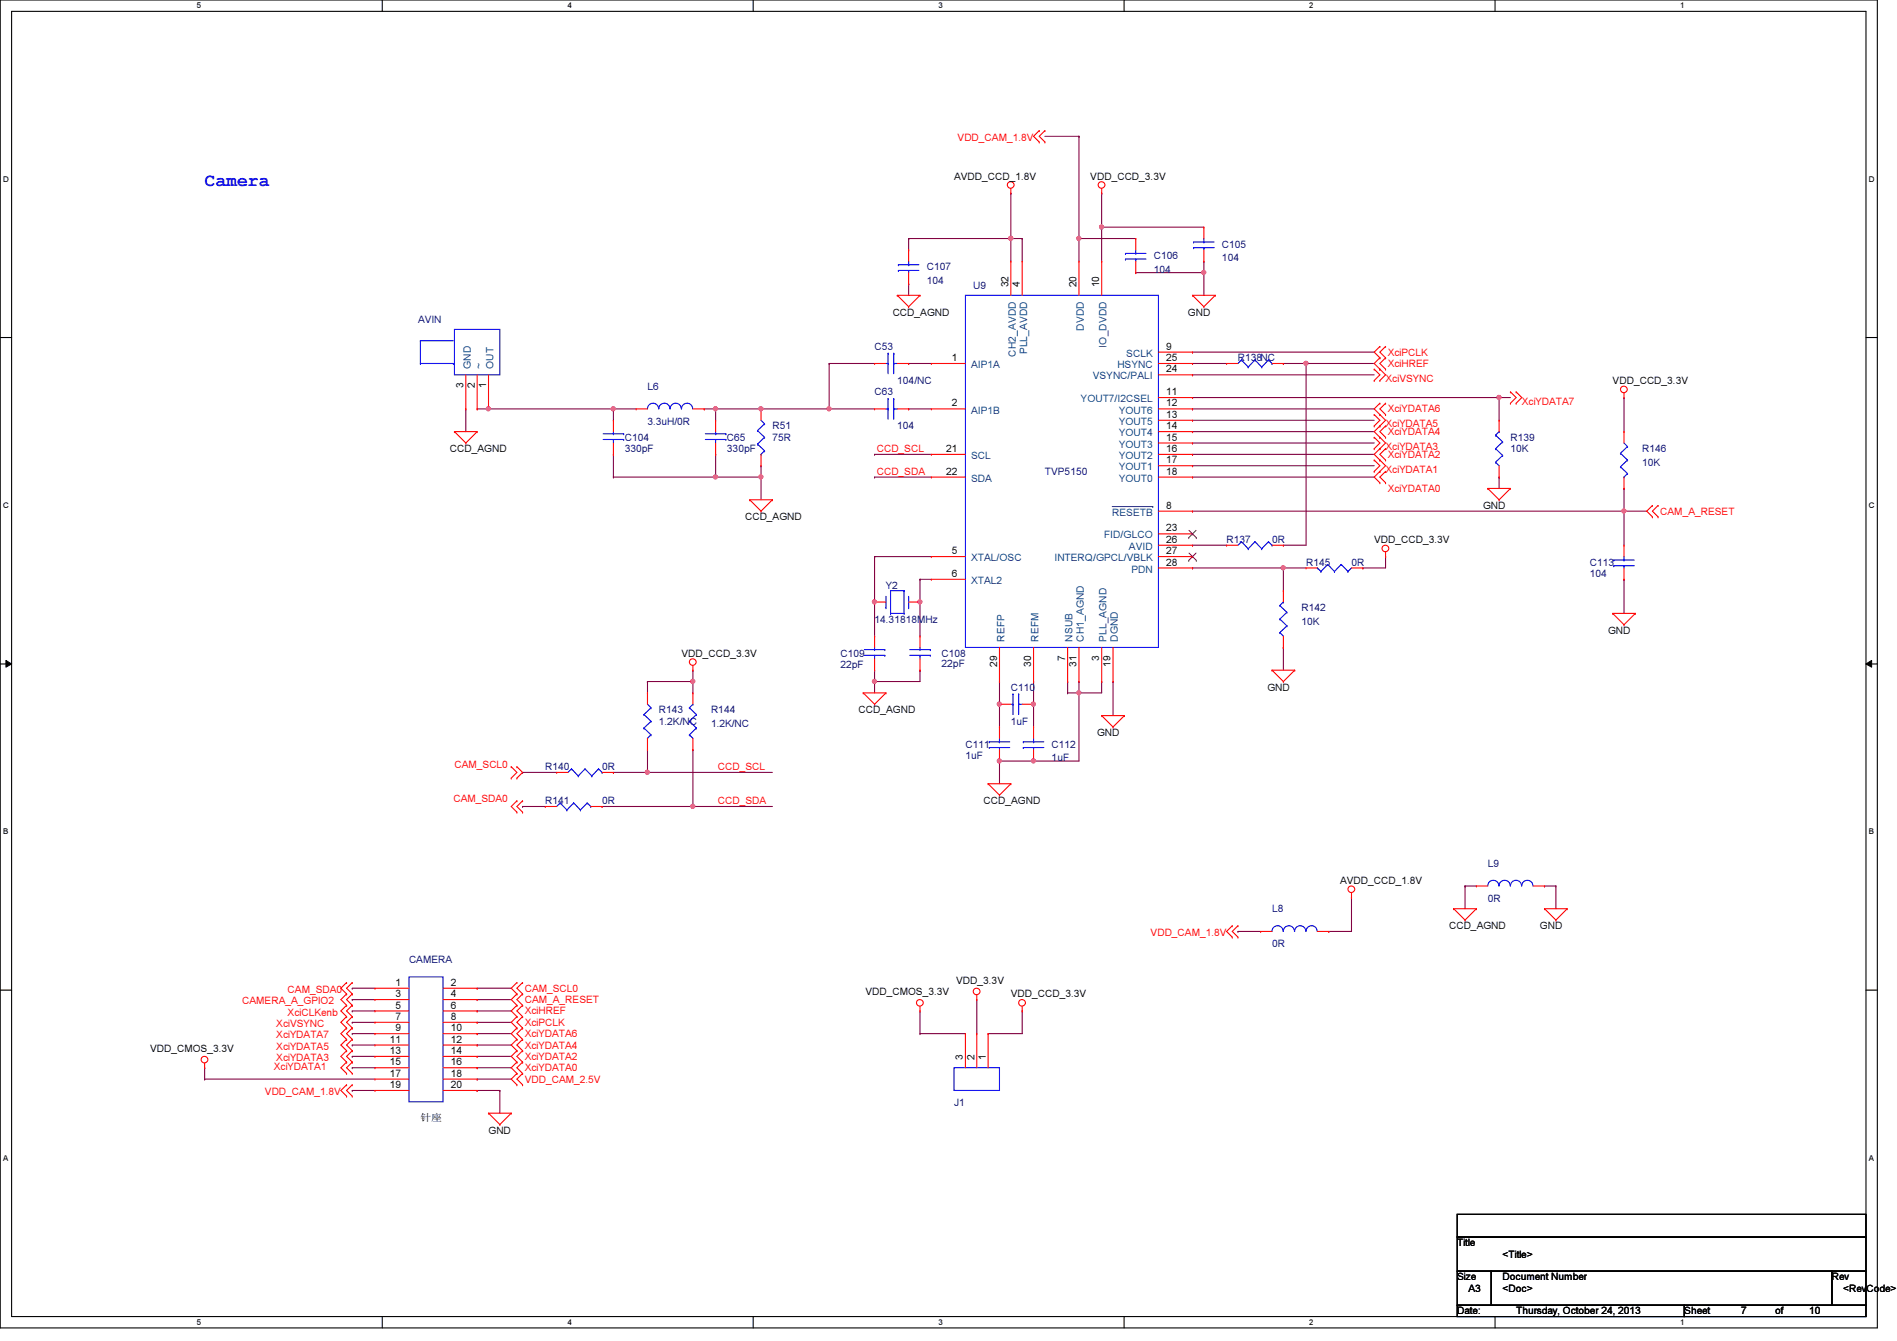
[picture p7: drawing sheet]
<svg xmlns="http://www.w3.org/2000/svg" width="297mm" height="210mm" viewBox="0 0 297 210" stroke-linecap="round" stroke-linejoin="round" font-family="sans-serif">
<path d="M0 0h294v207.9h-294zM1.8 1.8h290.4v204.3h-290.4z" fill="none" stroke="#000" stroke-width=".17"/>
<g fill="#fff">
<path d="M30.8 .2h.7v1.4h-.7z"/>
<path d="M30.8 206.2h.7v1.4h-.7z"/>
</g>
<path d="M59.9 0v1.8M59.9 206.1v1.8" fill="none" stroke="#000" stroke-width=".17"/>
<g fill="#fff">
<path d="M88.9 .2h.6v1.4h-.6z"/>
<path d="M88.9 206.2h.6v1.4h-.6z"/>
</g>
<path d="M117.9 0v1.8M117.9 206.1v1.8" fill="none" stroke="#000" stroke-width=".17"/>
<g fill="#fff">
<path d="M146.9 .2h.7v1.4h-.7z"/>
<path d="M146.9 206.2h.7v1.4h-.7z"/>
</g>
<path d="M176 0v1.8M176 206.1v1.8" fill="none" stroke="#000" stroke-width=".17"/>
<g fill="#fff">
<path d="M205 .2h.7v1.4h-.7z"/>
<path d="M205 206.2h.7v1.4h-.7z"/>
</g>
<path d="M234.1 0v1.8M234.1 206.1v1.8" fill="none" stroke="#000" stroke-width=".17"/>
<g fill="#fff">
<path d="M263.1 .2h.7v1.4h-.7z"/>
<path d="M263.1 206.2h.7v1.4h-.7z"/>
<path d="M.5 27.3h.9v1.4h-.9z"/>
<path d="M292.6 27.3h.9v1.4h-.9z"/>
<path d="M.5 78.4h.9v1.4h-.9z"/>
<path d="M292.6 78.4h.9v1.4h-.9z"/>
</g>
<path d="M0 52.8h1.8M292.2 52.8h1.8" fill="none" stroke="#000" stroke-width=".17"/>
<g fill="#fff">
<path d="M.5 129.5h.8v1.4h-.8z"/>
<path d="M292.6 129.5h.9v1.4h-.9z"/>
</g>
<path d="M0 103.9h1.8M292.2 103.9h1.8" fill="none" stroke="#000" stroke-width=".17"/>
<path d="M.9 103.4l.9 .5-.9 .5zM292.2 103.9l.9-.5v1z" fill="#000"/>
<path d="M.9 103.4l.9 .5-.9 .5zM292.2 103.9l.9-.5v1z" fill="none" stroke="#000" stroke-width=".16"/>
<g fill="#fff">
<path d="M.5 180.5h.8v1.4h-.8z"/>
<path d="M292.6 180.5h.9v1.4h-.9z"/>
</g>
<path d="M0 155h1.8M292.2 155h1.8" fill="none" stroke="#000" stroke-width=".17"/>
<path d="M72.9 64h.1M72.9 64v3.6M74.7 64h.1M74.7 64h21.4M76.5 64h.1" fill="none" stroke="#800040" stroke-width=".17"/>
<circle cx="96" cy="64" r=".32" fill="#f0f"/>
<circle cx="96" cy="64" r=".32" fill="none" stroke="#f0f" stroke-width=".17"/>
<circle cx="76.5" cy="64" r=".32" fill="#f0f"/>
<circle cx="76.5" cy="64" r=".32" fill="none" stroke="#f0f" stroke-width=".17"/>
<path d="M201 88.9h.1M201 88.9v3.6" fill="none" stroke="#800040" stroke-width=".17"/>
<circle cx="200.9" cy="88.9" r=".32" fill="#f0f"/>
<circle cx="200.9" cy="88.9" r=".32" fill="none" stroke="#f0f" stroke-width=".17"/>
<g fill="none" stroke="#800040" stroke-width=".17">
<path d="M158.3 37.3h.1M158.3 37.3h1.8M160.1 37.3h.1M160.1 37.3v3.6M254.3 62.2h.1M254.3 76.5h.1M254.3 62.2v5.4M254.3 76.5v8.8M186.7 80h.1M186.7 80h67.6M201 88.9h.1M201 88.9h3.5"/>
<path d="M254.3 80h.1M254.3 90.7h.1M254.3 90.7v5.3M101.4 117.3v3.6M108.5 117.3h.1M108.5 117.3v8.9M201 101.3h.1M201 101.3v3.6M101.4 120.9h.1M211.6 140.5h.1M211.6 140.5v5.3"/>
</g>
<circle cx="158.3" cy="37.3" r=".32" fill="#f0f"/>
<circle cx="158.3" cy="37.3" r=".32" fill="none" stroke="#f0f" stroke-width=".17"/>
<path d="M158.3 30.2h.1M158.3 30.2v7.1M168.9 37.3h.1M168.9 37.3v3.6" fill="none" stroke="#800040" stroke-width=".17"/>
<circle cx="168.9" cy="37.3" r=".32" fill="#f0f"/>
<circle cx="168.9" cy="37.3" r=".32" fill="none" stroke="#f0f" stroke-width=".17"/>
<path d="M172.5 30.2h.1M172.5 30.2v5.4M142.3 56.9h.1M142.3 56.9h3.5M129.8 64h.1M129.8 64h7.1M142.3 64h.1M142.3 64h3.5" fill="none" stroke="#800040" stroke-width=".17"/>
<circle cx="129.8" cy="64" r=".32" fill="#f0f"/>
<circle cx="129.8" cy="64" r=".32" fill="none" stroke="#f0f" stroke-width=".17"/>
<path d="M112.1 64h.1M112.1 64h7.1M112.1 64v1.8" fill="none" stroke="#800040" stroke-width=".17"/>
<circle cx="112" cy="64" r=".32" fill="#f0f"/>
<circle cx="112" cy="64" r=".32" fill="none" stroke="#f0f" stroke-width=".17"/>
<path d="M96.1 64h.1M96.1 64h3.5M96.1 64v1.8M110.3 64h.1M110.3 64h1.8M119.2 74.7h.1M119.2 74.7v3.5" fill="none" stroke="#800040" stroke-width=".17"/>
<circle cx="119.1" cy="74.6" r=".32" fill="#f0f"/>
<circle cx="119.1" cy="74.6" r=".32" fill="none" stroke="#f0f" stroke-width=".17"/>
<path d="M112.1 74.7h.1M112.1 74.7h7.1" fill="none" stroke="#800040" stroke-width=".17"/>
<circle cx="112" cy="74.6" r=".32" fill="#f0f"/>
<circle cx="112" cy="74.6" r=".32" fill="none" stroke="#f0f" stroke-width=".17"/>
<path d="M168.9 37.3h.1M168.9 21.3h.1M168.9 37.3h8.9M168.9 21.3v16M172.5 35.6h.1M172.5 35.6h16M96.1 71.1h.1M96.1 71.1v3.6M112.1 71.1h.1M112.1 71.1v3.6" fill="none" stroke="#800040" stroke-width=".17"/>
<circle cx="172.5" cy="35.5" r=".32" fill="#f0f"/>
<circle cx="172.5" cy="35.5" r=".32" fill="none" stroke="#f0f" stroke-width=".17"/>
<path d="M172.5 35.6h.1M172.5 35.6v5.3M177.8 42.7h.1M177.8 42.7h10.7M188.5 42.7h.1M188.5 42.7v3.5" fill="none" stroke="#800040" stroke-width=".17"/>
<circle cx="188.5" cy="42.6" r=".32" fill="#f0f"/>
<circle cx="188.5" cy="42.6" r=".32" fill="none" stroke="#f0f" stroke-width=".17"/>
<path d="M142.3 37.3h.1M142.3 37.3h16M142.3 44.4h.1M142.3 44.4v1.8" fill="none" stroke="#800040" stroke-width=".17"/>
<circle cx="158.3" cy="37.3" r=".32" fill="#f0f"/>
<circle cx="158.3" cy="37.3" r=".32" fill="none" stroke="#f0f" stroke-width=".17"/>
<path d="M136.9 71.1h.1M136.9 74.7h.1M136.9 71.1h8.9M136.9 74.7h8.9M94.3 126.2h.1M94.3 126.2h14.2" fill="none" stroke="#800040" stroke-width=".17"/>
<circle cx="108.5" cy="126.2" r=".32" fill="#f0f"/>
<circle cx="108.5" cy="126.2" r=".32" fill="none" stroke="#f0f" stroke-width=".17"/>
<g fill="none" stroke="#800040" stroke-width=".17">
<path d="M142.3 37.3h.1M142.3 37.3v1.8M158.3 37.3h.1M158.3 37.3v3.6M136.9 87.1h.1M136.9 94.2h.1M136.9 87.1h8.9M136.9 94.2v5.4M229.4 138.7h.1M229.4 138.7h1.8M229.4 138.7v3.5M208.1 145.8h.1"/>
<path d="M208.1 145.8h3.5"/>
</g>
<circle cx="136.9" cy="94.2" r=".32" fill="#f0f"/>
<circle cx="136.9" cy="94.2" r=".32" fill="none" stroke="#f0f" stroke-width=".17"/>
<path d="M144.1 90.7h.1M144.1 94.2h.1M144.1 90.7h1.7M144.1 94.2v5.4" fill="none" stroke="#800040" stroke-width=".17"/>
<circle cx="144" cy="94.2" r=".32" fill="#f0f"/>
<circle cx="144" cy="94.2" r=".32" fill="none" stroke="#f0f" stroke-width=".17"/>
<path d="M136.9 106.7h.1M136.9 106.7h7.2M136.9 106.7v1.8" fill="none" stroke="#800040" stroke-width=".17"/>
<circle cx="136.9" cy="106.7" r=".32" fill="#f0f"/>
<circle cx="136.9" cy="106.7" r=".32" fill="none" stroke="#f0f" stroke-width=".17"/>
<path d="M234.7 74.7h.1M234.7 62.2h.1M234.7 74.7v1.8M234.7 62.2h1.8" fill="none" stroke="#800040" stroke-width=".17"/>
<circle cx="234.7" cy="62.2" r=".32" fill="#f0f"/>
<circle cx="234.7" cy="62.2" r=".32" fill="none" stroke="#f0f" stroke-width=".17"/>
<path d="M161.8 110.2h.1M161.8 110.2v3.6" fill="none" stroke="#800040" stroke-width=".17"/>
<circle cx="161.8" cy="110.2" r=".32" fill="#f0f"/>
<circle cx="161.8" cy="110.2" r=".32" fill="none" stroke="#f0f" stroke-width=".17"/>
<path d="M156.5 110.2h.1M156.5 110.2v3.6" fill="none" stroke="#800040" stroke-width=".17"/>
<circle cx="156.5" cy="110.2" r=".32" fill="#f0f"/>
<circle cx="156.5" cy="110.2" r=".32" fill="none" stroke="#f0f" stroke-width=".17"/>
<path d="M156.5 119.1h.1M156.5 119.1h5.3M156.5 119.1v3.6" fill="none" stroke="#800040" stroke-width=".17"/>
<circle cx="156.5" cy="119.1" r=".32" fill="#f0f"/>
<circle cx="156.5" cy="119.1" r=".32" fill="none" stroke="#f0f" stroke-width=".17"/>
<path d="M186.7 65.8h.1M186.7 65.8h28.5M234.7 62.2h.1M234.7 62.2v3.6M167.2 108.5h.1M167.2 108.5h1.7M168.9 108.5h.1M168.9 108.5v10.6" fill="none" stroke="#800040" stroke-width=".17"/>
<circle cx="168.9" cy="108.4" r=".32" fill="#f0f"/>
<circle cx="168.9" cy="108.4" r=".32" fill="none" stroke="#f0f" stroke-width=".17"/>
<g fill="none" stroke="#800040" stroke-width=".17">
<path d="M186.7 55.1h.1M186.7 56.9h.1M186.7 58.7h.1M186.7 55.1h28.5M186.7 56.9h5.4M186.7 58.7h28.5M201 56.9h.1M201 56.9h3.5M96.1 74.7h.1M96.1 74.7h16M119.2 72.9h.1M119.2 72.9v1.8"/>
<path d="M186.7 64h.1M186.7 67.6h.1M186.7 69.3h.1M186.7 71.1h.1M186.7 72.9h.1M186.7 74.7h.1M186.7 74.7h28.5M186.7 64h28.5M186.7 67.6h28.5M186.7 69.3h28.5M186.7 71.1h28.5M186.7 72.9h28.5"/>
<path d="M136.9 87.1h.1M136.9 87.1v7.1M144.1 90.7h.1M144.1 90.7v3.5M186.7 85.3h.1M186.7 85.3h5.4M217 87.1h.1M217 87.1v1.8M254.3 80h.1M254.3 80h3.5M156.5 106.7h.1M156.5 106.7v3.5"/>
<path d="M161.8 106.7h.1M161.8 106.7v3.5M167.2 106.7h.1M167.2 106.7v1.8M168.9 106.7h.1M168.9 106.7v1.8M174.3 106.7h.1M174.3 106.7v5.3"/>
</g>
<circle cx="254.3" cy="80" r=".32" fill="#f0f"/>
<circle cx="254.3" cy="80" r=".32" fill="none" stroke="#f0f" stroke-width=".17"/>
<path d="M204.5 56.9h.1M204.5 56.9v28.4h-3.5M201 85.3h.1" fill="none" stroke="#800040" stroke-width=".17"/>
<circle cx="204.5" cy="56.9" r=".32" fill="#f0f"/>
<circle cx="204.5" cy="56.9" r=".32" fill="none" stroke="#f0f" stroke-width=".17"/>
<g fill="none" stroke="#800040" stroke-width=".17">
<path d="M204.5 56.9h.1M204.5 56.9h10.7M108.5 106.7h.1M108.5 106.7v1.8M81.8 120.9h.1M81.8 126.2h.1M81.8 126.2h3.6M81.8 120.9h5.4M108.5 126.2h.1M108.5 126.2h12.4M241.8 138.7h.1M241.8 138.7h1.8"/>
<path d="M243.6 138.7h.1M243.6 138.7v3.5"/>
</g>
<circle cx="108.5" cy="106.7" r=".32" fill="#f0f"/>
<circle cx="108.5" cy="106.7" r=".32" fill="none" stroke="#f0f" stroke-width=".17"/>
<path d="M101.4 106.7h.1M101.4 106.7v1.8M108.5 104.9h.1M108.5 104.9v1.8h-7.1M161.8 119.1h.1M161.8 119.1h7.1" fill="none" stroke="#800040" stroke-width=".17"/>
<circle cx="161.8" cy="119.1" r=".32" fill="#f0f"/>
<circle cx="161.8" cy="119.1" r=".32" fill="none" stroke="#f0f" stroke-width=".17"/>
<path d="M188.5 40.9h.1M188.5 40.9v1.8M186.7 62.2h.1M186.7 62.2h48M168.9 108.5h.1M172.5 106.7h.1M172.5 106.7v1.8h-3.6M96.1 120.9h.1M96.1 120.9h24.8M101.4 120.9h.1" fill="none" stroke="#800040" stroke-width=".17"/>
<circle cx="101.4" cy="120.9" r=".32" fill="#f0f"/>
<circle cx="101.4" cy="120.9" r=".32" fill="none" stroke="#f0f" stroke-width=".17"/>
<g fill="none" stroke="#800040" stroke-width=".17">
<path d="M163.6 21.3h5.3M168.9 21.3h.1M129.8 56.9h.1M129.8 56.9h7.1M129.8 56.9v7.1M119.2 64h.1M119.2 64h10.6M129.8 64h.1M186.7 88.9h.1M186.7 88.9h14.3M213.4 88.9h.1M213.4 88.9h3.6"/>
<path d="M55.2 154.7h.1M55.2 156.5h.1M55.2 158.2h.1M55.2 154.7h3.5M55.2 156.5h3.5M55.2 158.2h3.5M74.7 154.7h.1M74.7 156.5h.1M74.7 158.2h.1M74.7 154.7h5.3M74.7 156.5h5.3M74.7 158.2h5.3"/>
<path d="M144.1 158.2h.1M144.1 158.2v3.6M152.9 156.5h.1M152.9 156.5v5.3M160.1 158.2h.1M160.1 158.2v3.6h-5.4M193.8 145.8h.1M193.8 145.8h3.6M32 168.9h.1M32 167.1h.1M32 168.9h26.7M32 167.1v1.8"/>
<path d="M55.2 170.7h.1M55.2 160h.1M55.2 161.8h.1M55.2 163.6h.1M55.2 165.4h.1M55.2 167.1h.1M55.2 170.7h3.5M55.2 160h3.5M55.2 161.8h3.5M55.2 163.6h3.5M55.2 165.4h3.5M55.2 167.1h3.5"/>
<path d="M74.7 160h.1M74.7 161.8h.1M74.7 163.6h.1M74.7 165.4h.1M74.7 167.1h.1M74.7 168.9h.1M74.7 170.7h.1M74.7 168.9h5.3M74.7 170.7h3.6M74.7 160h5.3M74.7 161.8h5.3M74.7 163.6h5.3"/>
<path d="M74.7 165.4h5.3M74.7 167.1h5.3M78.3 170.7h.1M78.3 170.7v3.5M144.1 161.8h.1M144.1 161.8h7.1M154.7 161.8h.1"/>
</g>
<circle cx="119.1" cy="64" r=".32" fill="#f0f"/>
<circle cx="119.1" cy="64" r=".32" fill="none" stroke="#f0f" stroke-width=".17"/>
<path d="M136.9 104.9h.1M136.9 104.9v1.8M144.1 104.9h.1M144.1 104.9v1.8" fill="none" stroke="#800040" stroke-width=".17"/>
<g fill="none" stroke="#f00" stroke-width=".17">
<path d="M142.3 39.1h.1M142.3 39.1v1.8M158.3 30.2h.1M158.3 29.5v.7M162.7 20.4h.1M162.7 22.2h.1M162.7 20.4l-.9 .9 .9 .9M163.6 20.4h.1M163.6 22.2h.1M163.6 20.4l-.9 .9 .9 .9M172.5 30.2h.1M172.5 29.5v.7"/>
<path d="M177.8 37.3h.1M177.8 37.3v1.8M188.5 35.6h.1M188.5 35.6v1.7M188.5 39.1v1.8M72.9 58.7v5.3M74.7 58.7v5.3M76.5 58.7v5.3M136.9 56.9h.1M136.9 56.9h1.8M140.5 46.2h.1M140.5 46.2h3.6"/>
<path d="M140.5 46.2l1.8 1.8M140.5 56.9h1.8M142.3 48h.1M142.3 56.9h.1M142.3 44.4h.1M142.3 42.7v1.7M144.1 46.2h.1M144.1 46.2l-1.8 1.8M145.8 56.9h.1M145.8 56.9h5.4M158.3 40.9h.1M158.3 40.9v5.3"/>
<path d="M160.1 40.9h.1M160.1 40.9v5.3M168.9 40.9h.1M168.9 40.9v5.3M172.5 40.9h.1M172.5 40.9v5.3M177.8 42.7h.1M177.8 40.9v1.8M181.4 56.9h5.3M181.4 55.1h5.3M181.4 58.7h5.3M186.7 46.2h.1"/>
<path d="M186.7 55.1h.1M186.7 58.7h.1M186.7 56.9h.1M186.7 46.2h3.6M186.7 46.2l1.8 1.8M188.5 48h.1M188.5 40.9h.1M190.3 46.2h.1M190.3 46.2l-1.8 1.8M192.1 56.9h.1M192.1 56.9h1.7M199.2 56.9h1.8"/>
<path d="M201 56.9h.1M215.2 59.6h.1M215.2 57.8h.1M215.2 57.8l.9 .9-.9 .9M216.1 54.2h.1M216.1 56h.1M216.1 59.6h.1M216.1 57.8h.1M216.1 54.2l-.9 .9 .9 .9M216.1 56l-.9 .9 1.8 1.8-.9 .9M217 56h.1M217 54.2h.1"/>
<path d="M217 57.8h.1M217 54.2l-.9 .9 .9 .9M217 56l-.9 .9 .9 .9M71.2 67.6h.1M71.2 67.6h3.5M71.2 67.6l1.7 1.7M72.9 69.3h.1M72.9 64h.1M74.7 67.6h.1M74.7 64h.1M74.7 67.6l-1.8 1.7M76.5 64h.1"/>
<path d="M96.1 65.8h.1M96.1 71.1h.1M96.1 65.8v1.8M96.1 69.3v1.8M99.6 64h.1M99.6 64h1.8M108.5 64h1.8M110.3 64h.1M112.1 65.8h.1M112.1 71.1h.1M112.1 65.8v1.8M112.1 69.3v1.8"/>
<path d="M117.4 78.2h.1M117.4 78.2h3.5M117.4 78.2l1.8 1.8M119.2 64h.1M119.2 72.9h.1M119.2 64v1.8M119.2 71.1v1.8M120.9 78.2h.1M120.9 78.2l-1.7 1.8M136.9 64h.1M136.9 64h1.8M140.5 64h1.8"/>
<path d="M142.3 64h.1M145.8 64h.1M145.8 74.7h.1M145.8 71.1h.1M145.8 64h5.4M145.8 71.1h5.4M145.8 74.7h5.4M181.4 67.6h5.3M181.4 64h5.3M181.4 62.2h5.3M181.4 65.8h5.3M181.4 69.3h5.3"/>
<path d="M181.4 71.1h5.3M181.4 74.7h5.3M181.4 72.9h5.3M186.7 62.2h.1M186.7 64h.1M186.7 65.8h.1M186.7 67.6h.1M186.7 69.3h.1M186.7 71.1h.1M186.7 74.7h.1M186.7 72.9h.1M215.2 70.2h.1"/>
<path d="M215.2 68.5h.1M215.2 66.7h.1M215.2 64.9h.1M215.2 73.8h.1M215.2 72h.1M215.2 68.5l.9 .8-.9 .9M215.2 64.9l.9 .9-.9 .9M215.2 72l.9 .9-.9 .9M216.1 70.2h.1M216.1 72h.1M216.1 68.5h.1M216.1 66.7h.1"/>
<path d="M216.1 64.9h.1M216.1 63.1h.1M216.1 73.8h.1M216.1 75.6h.1M216.1 63.1l-.9 .9 1.8 1.8-1.8 1.8 1.8 1.7-1.8 1.8 1.8 1.8-1.8 1.8 .9 .9M217 72h.1M217 70.2h.1M217 68.5h.1M217 66.7h.1M217 64.9h.1M217 63.1h.1M217 75.6h.1"/>
<path d="M217 73.8h.1M217 70.2l-.9 .9 .9 .9M217 66.7l-.9 .9 .9 .9M217 63.1l-.9 .9 .9 .9M217 73.8l-.9 .9 .9 .9M233 76.5h.1M233 76.5h3.5M233 76.5l1.7 1.7M234.7 78.2h.1M234.7 74.7h.1M234.7 65.8h.1M234.7 65.8v1.8"/>
<path d="M234.7 72.9v1.8M236.5 76.5h.1M236.5 63.1h.1M236.5 61.3h.1M236.5 76.5l-1.8 1.7M236.5 61.3l.9 .9-.9 .9M237.4 63.1h.1M237.4 61.3h.1M237.4 61.3l.9 .9-.9 .9M254.3 62.2h.1M254.3 67.6h.1M254.3 76.5h.1"/>
<path d="M254.3 61.5v.7M254.3 67.6v1.7M254.3 74.7v1.8M258.7 79.1h.1M258.7 79.1l-.9 .9 .9 .9M259.6 79.1h.1M259.6 79.1l-.9 .9 .9 .9M119.2 80h.1M136.9 99.6h.1M136.9 94.2h.1M136.9 99.6v1.7M136.9 94.2h1.8"/>
<path d="M142.3 94.2h1.8M144.1 99.6h.1M144.1 94.2h.1M144.1 99.6v1.7M145.8 87.1h.1M145.8 90.7h.1M145.8 87.1h5.4M145.8 90.7h5.4M181.4 85.3h5.3M181.4 88.9h5.3M181.4 87.1h5.3M181.4 80h5.3"/>
<path d="M181.4 83.6h5.3M186.7 80h.1M186.7 83.6h.1M186.7 85.3h.1M186.7 87.1h.1M186.7 88.9h.1M192.1 85.3h.1M192.1 85.3h1.7M199.2 85.3h1.8M201 92.5h.1M201 85.3h.1M201 92.5v1.7"/>
<path d="M201 99.6v1.7M204.5 88.9h.1M204.5 88.9h1.8M211.6 88.9h1.8M213.4 88.9h.1M217 87.1h.1M217 86.4v.7M252.5 96h.1M252.5 96h3.6M252.5 96l1.8 1.8M254.3 97.8h.1M254.3 90.7h.1"/>
<path d="M254.3 85.3h.1M254.3 85.3v1.8M254.3 88.9v1.8M256.1 96h.1M256.1 96l-1.8 1.8M258.7 80.9h.1M259.6 80.9h.1M101.4 108.5h.1M101.4 117.3h.1M101.4 108.5v1.7M101.4 115.6v1.7M108.5 104.9h.1"/>
<path d="M108.5 117.3h.1M108.5 108.5h.1M108.5 104.2v.7M108.5 108.5v1.7M108.5 115.6v1.7M135.2 108.5h.1M135.2 108.5h3.5M135.2 108.5l1.7 1.7M136.9 110.2h.1M136.9 104.9h.1M136.9 103.1v1.8M138.7 108.5h.1"/>
<path d="M138.7 108.5l-1.8 1.7M144.1 104.9h.1M144.1 103.1v1.8M156.5 106.7h.1M156.5 110.2h.1M156.5 119.1h.1M156.5 113.8h.1M156.5 101.3v5.4M156.5 113.8v1.8M156.5 117.3v1.8M156.5 110.2h1.8M160.1 110.2h1.7"/>
<path d="M161.8 119.1h.1M161.8 113.8h.1M161.8 106.7h.1M161.8 110.2h.1M161.8 101.3v5.4M161.8 113.8v1.8M161.8 117.3v1.8M167.2 106.7h.1M167.2 101.3v5.4M168.9 106.7h.1M168.9 101.3v5.4M172.5 112h.1"/>
<path d="M172.5 106.7h.1M172.5 101.3v5.4M172.5 112h3.6M172.5 112l1.8 1.8M174.3 113.8h.1M174.3 106.7h.1M174.3 101.3v5.4M176.1 112h.1M176.1 112l-1.8 1.8M199.2 104.9h.1M199.2 104.9h3.5M199.2 104.9l1.8 1.8"/>
<path d="M201 106.7h.1M201 101.3h.1M202.7 104.9h.1M202.7 104.9l-1.7 1.8M80 120h.1M80 121.8h.1M80 120l.9 .9-.9 .9M80.9 125.3h.1M80.9 127.1h.1M80.9 121.8h.1M80.9 120h.1M80.9 125.3l-.9 .9 .9 .9"/>
<path d="M80.9 120l.9 .9-.9 .9M81.8 125.3h.1M81.8 127.1h.1M81.8 125.3l-.9 .9 .9 .9M85.4 126.2h.1M85.4 126.2h1.8M87.2 120.9h.1M87.2 120.9h1.7M92.5 126.2h1.8M94.3 126.2h.1M94.3 120.9h1.8M96.1 120.9h.1"/>
<path d="M154.7 122.7h.1M154.7 122.7h3.6M154.7 122.7l1.8 1.8M156.5 124.5h.1M158.3 122.7h.1M158.3 122.7l-1.8 1.8M211.6 139.7v.8M231.2 138.7h.1M231.2 138.7h1.8M240.1 138.7h1.7M241.8 138.7h.1M54.3 155.6h.1"/>
<path d="M54.3 157.4h.1M54.3 159.1h.1M54.3 153.8h.1M54.3 155.6l-.9 .9 .9 .9M54.3 159.1l-.9 .9 .9 .9M54.3 153.8l-.9 .9 .9 .9M54.3 157.4l-.9 .8 .9 .9M55.2 155.6h.1M55.2 157.4h.1M55.2 159.1h.1M55.2 153.8h.1M55.2 155.6l-.9 .9 .9 .9"/>
<path d="M55.2 159.1l-.9 .9 .9 .9M55.2 153.8l-.9 .9 .9 .9M55.2 157.4l-.9 .8 .9 .9M58.7 154.7h.1M58.7 156.5h.1M58.7 158.2h.1M58.7 154.7h5.3M58.7 156.5h5.3M58.7 158.2h5.3M69.4 154.7h5.3M69.4 156.5h5.3M69.4 158.2h5.3"/>
<path d="M74.7 154.7h.1M74.7 156.5h.1M74.7 158.2h.1M80.9 153.8h.1M80.9 155.6h.1M80.9 157.4h.1M80.9 159.1h.1M80.9 153.8l-.9 .9 .9 .9M80.9 155.6l-.9 .9 .9 .9M80.9 157.4l-.9 .8 .9 .9M80.9 159.1l-.9 .9 .9 .9M81.8 155.6h.1"/>
<path d="M81.8 153.8h.1M81.8 157.4h.1M81.8 159.1h.1M81.8 153.8l-.9 .9 .9 .9M81.8 155.6l-.9 .9 .9 .9M81.8 157.4l-.9 .8 .9 .9M81.8 159.1l-.9 .9 .9 .9M144.1 158.2h.1M144.1 157.5v.7M152.9 156.5h.1M152.9 155.7v.8M160.1 158.2h.1"/>
<path d="M160.1 157.5v.7M193 144.9h.1M193 146.7h.1M193 144.9l-.9 .9 .9 .9M193.8 144.9h.1M193.8 146.7h.1M193.8 144.9l-.8 .9 .8 .9M197.4 145.8h.1M197.4 145.8h1.8M206.3 145.8h1.8M208.1 145.8h.1M211.6 140.5h.1"/>
<path d="M227.6 142.2h.1M227.6 142.2h3.6M227.6 142.2l1.8 1.8M229.4 144h.1M231.2 142.2h.1M231.2 142.2l-1.8 1.8M241.8 142.2h.1M241.8 142.2h3.6M241.8 142.2l1.8 1.8M243.6 144h.1M245.4 142.2h.1M245.4 142.2l-1.8 1.8"/>
<path d="M32 167.1h.1M32 166.4v.7M54.3 160.9h.1M54.3 162.7h.1M54.3 164.5h.1M54.3 166.2h.1M54.3 168h.1M54.3 169.8h.1M54.3 171.6h.1M54.3 160.9l-.9 .9 .9 .9M54.3 162.7l-.9 .9 .9 .9M54.3 164.5l-.9 .9 .9 .8"/>
<path d="M54.3 166.2l-.9 .9 .9 .9M54.3 169.8l-.9 .9 .9 .9M55.2 160.9h.1M55.2 162.7h.1M55.2 164.5h.1M55.2 166.2h.1M55.2 168h.1M55.2 169.8h.1M55.2 171.6h.1M55.2 160.9l-.9 .9 .9 .9M55.2 162.7l-.9 .9 .9 .9M55.2 164.5l-.9 .9 .9 .8"/>
<path d="M55.2 166.2l-.9 .9 .9 .9M55.2 169.8l-.9 .9 .9 .9M58.7 160h.1M58.7 161.8h.1M58.7 163.6h.1M58.7 165.4h.1M58.7 167.1h.1M58.7 168.9h.1M58.7 170.7h.1M58.7 160h5.3M58.7 161.8h5.3M58.7 163.6h5.3"/>
<path d="M58.7 165.4h5.3M58.7 167.1h5.3M58.7 168.9h5.3M58.7 170.7h5.3M69.4 160h5.3M69.4 161.8h5.3M69.4 163.6h5.3M69.4 165.4h5.3M69.4 167.1h5.3M69.4 168.9h5.3M69.4 170.7h5.3M74.7 160h.1"/>
<path d="M74.7 161.8h.1M74.7 163.6h.1M74.7 165.4h.1M74.7 167.1h.1M74.7 168.9h.1M74.7 170.7h.1M76.5 174.2h.1M76.5 174.2h3.5M76.5 174.2l1.8 1.8M78.3 176h.1M80 174.2h.1M80 174.2l-1.7 1.8"/>
<path d="M80.9 160.9h.1M80.9 162.7h.1M80.9 164.5h.1M80.9 166.2h.1M80.9 168h.1M80.9 169.8h.1M80.9 166.2l-.9 .9 .9 .9M80.9 160.9l-.9 .9 .9 .9M80.9 162.7l-.9 .9 .9 .9M80.9 164.5l-.9 .9 .9 .8M80.9 168l-.9 .9 .9 .9M81.8 160.9h.1"/>
<path d="M81.8 162.7h.1M81.8 164.5h.1M81.8 166.2h.1M81.8 168h.1M81.8 169.8h.1M81.8 160.9l-.9 .9 .9 .9M81.8 162.7l-.9 .9 .9 .9M81.8 164.5l-.9 .9 .9 .8M81.8 166.2l-.9 .9 .9 .9M81.8 168l-.9 .9 .9 .9M151.2 161.8h.1M151.2 161.8v5.3"/>
<path d="M152.9 161.8h.1M152.9 161.8v5.3M154.7 161.8h.1M154.7 161.8v5.3"/>
<circle cx="158.3" cy="29" r=".52"/>
<circle cx="172.5" cy="29" r=".52"/>
<circle cx="254.3" cy="61" r=".52"/>
<circle cx="216.9" cy="85.8" r=".52"/>
<circle cx="108.5" cy="103.6" r=".52"/>
<circle cx="211.6" cy="139.2" r=".52"/>
<circle cx="144" cy="157" r=".52"/>
<circle cx="152.9" cy="155.2" r=".52"/>
<circle cx="160" cy="157" r=".52"/>
<circle cx="32" cy="165.9" r=".52"/>
</g>
<path d="M228.2 190.1h64v3.5h-64zM228.2 193.6h64v5.4h-64zM228.2 199h5.3v5.3h-5.3zM233.5 199h53.3v5.3h-53.3zM286.8 199h5.4v5.3h-5.4zM228.2 204.3h35.5v1.8h-35.5zM263.7 204.3h28.5v1.8h-28.5z" fill="none" stroke="#000" stroke-width=".17"/>
<g fill="none" stroke="#00f" stroke-width=".17">
<path d="M176.2 39.7h.1M176.2 39.7h3.2M177.8 39.7h.1M177.8 39.1v.6M186.9 37.9h.1M186.9 38.8h.1M186.9 37.9h3.2M186.9 38.8h3.2M188.5 38.8h.1M188.5 37.9h.1M188.5 37.3v.6M188.5 38.8v.3"/>
<path d="M65.8 53.3h.1M65.8 56.9h.1M65.8 56.9h5.2M65.8 53.3h5.2M65.8 53.3v3.6M71 56.9h.1M71.2 51.6h7.1v7.1h-7.1zM138.7 56.9h.4M139.1 56.9h.1M139.1 55.3h.1M139.1 55.3v3.2M140 55.3h.1"/>
<path d="M140 56.9h.1M140 56.9h.5M140 55.3v3.2M140.7 41.4h.1M140.7 42.3h.1M140.7 41.4h3.2M140.7 42.3h3.2M142.3 42.3h.1M142.3 41.4h.1M142.3 40.9v.5M142.3 42.3v.4M151.2 46.2h30.2v55.1h-30.2z"/>
<path d="M176.2 40.6h.1M176.2 40.6h3.2M177.8 40.6h.1M177.8 40.6v.3M194.4 56.3h.1M194.4 56.3l-.6 .6M194.4 56.3l1 1.1M195.4 57.4h.1M196.5 56.3h.1M196.5 56.3l-1.1 1.1M196.5 56.3l1.1 1.1M197.6 57.4h.1"/>
<path d="M198.6 56.3h.1M198.6 56.3l-1 1.1M198.6 56.3l.6 .6M199.2 56.9h.1M94.4 68.8h3.3M94.4 67.9h3.3M96.1 67.9h.1M96.1 68.8h.1M96.1 67.6v.3M96.1 68.8v.5M97.7 68.8h.1M97.7 67.9h.1"/>
<path d="M101.4 64a.87 .87 0 0 1 .9-.9 .87 .87 0 0 1 .8 .9M103.2 64a.87 .87 0 0 1 .8-.9 .87 .87 0 0 1 .9 .9M104.9 64a.87 .87 0 0 1 .9-.9 .87 .87 0 0 1 .9 .9M106.7 64a.87 .87 0 0 1 .9-.9 .87 .87 0 0 1 .9 .9M110.4 68.8h3.3M110.4 67.9h3.3M112.1 67.9h.1M112.1 68.8h.1M112.1 67.6v.3M112.1 68.8v.5M113.7 68.8h.1M113.7 67.9h.1"/>
<path d="M118.6 67.4h.1M118.6 69.5h.1M118.6 67.4l1.1 1.1M118.6 69.5l1.1 1.1M119.2 71.1h.1M119.2 65.8l.5 .5M119.7 66.3h.1M119.7 68.5h.1M119.7 70.6h.1M119.7 66.3l-1.1 1.1M119.7 68.5l-1.1 1M119.7 70.6l-.5 .5"/>
<path d="M138.7 64h.4M139.1 64h.1M139.1 62.4h.1M139.1 62.4v3.2M140 62.4h.1M140 64h.1M140 62.4v3.2M140 64h.5M234.2 72.3h.1M234.2 70.2h.1M234.2 68.1h.1M234.2 72.3l.5 .6"/>
<path d="M234.2 70.2l1.1 1.1M234.2 68.1l1.1 1.1M234.7 67.6h.1M234.7 67.6l-.5 .5M235.3 71.3h.1M235.3 69.2h.1M235.3 71.3l-1.1 1M235.3 69.2l-1.1 1M253.7 71h.1M253.7 73.1h.1M253.7 71l1.1 1M253.7 73.1l1.1 1"/>
<path d="M254.3 74.7h.1M254.3 69.3l.5 .6M254.8 69.9h.1M254.8 72h.1M254.8 74.1h.1M254.8 69.9l-1.1 1.1M254.8 72l-1.1 1.1M254.8 74.1l-.5 .6M138.7 95.1h.1M138.7 93.3v1.8M139.4 96h.1M139.4 92.5h.1"/>
<path d="M139.4 92.5v3.5M139.4 96h2.2M139.4 92.5h2.2M141.6 96h.1M141.6 92.5h.1M141.6 92.5v3.5M142.3 95.1h.1M142.3 93.3v1.8M194.4 84.8h.1M194.4 84.8l-.6 .5M194.4 84.8l1 1.1M195.4 85.9h.1"/>
<path d="M196.5 84.8h.1M196.5 84.8l-1.1 1.1M196.5 84.8l1.1 1.1M197.6 85.9h.1M198.6 84.8h.1M198.6 84.8l-1 1.1M198.6 84.8l.6 .5M199.2 85.3h.1M200.4 99h.1M200.4 96.9h.1M200.4 94.8h.1M200.4 99l.6 .6"/>
<path d="M200.4 96.9l1.1 1.1M200.4 94.8l1.1 1M201 94.2h.1M201 94.2l-.6 .6M201.5 98h.1M201.5 95.8h.1M201.5 98l-1.1 1M201.5 95.8l-1.1 1.1M206.3 88.9h.1M206.3 88.9l.5 .6M206.8 89.5h.1M207.9 88.3h.1"/>
<path d="M207.9 88.3l1.1 1.2M207.9 88.3l-1.1 1.2M209 89.5h.1M210 88.3h.1M210 88.3l1.1 1.2M210 88.3l-1 1.2M211.1 89.5h.1M211.6 88.9l-.5 .6M252.7 87.7h.1M252.7 88.6h.1M252.7 87.7h3.2M252.7 88.6h3.2"/>
<path d="M254.3 88.6h.1M254.3 87.7h.1M254.3 87.1v.6M254.3 88.6v.3M100.8 111.8h.1M100.8 114h.1M100.8 111.8l1.1 1.1M100.8 114l1.1 1M101.4 115.6h.1M101.4 110.2l.5 .6M101.9 110.8h.1M101.9 112.9h.1"/>
<path d="M101.9 115h.1M101.9 110.8l-1.1 1M101.9 112.9l-1.1 1.1M101.9 115l-.5 .6M107.9 115h.1M107.9 112.9h.1M107.9 110.8h.1M107.9 115l.6 .6M107.9 112.9l1.1 1.1M107.9 110.8l1.1 1M108.5 110.2h.1M108.5 110.2l-.6 .6"/>
<path d="M109 114h.1M109 111.8h.1M109 114l-1.1 1M109 111.8l-1.1 1.1M135.3 102.6h3.3M135.3 101.7h3.3M136.9 101.7h.1M136.9 102.6h.1M136.9 101.3v.4M136.9 102.6v.5M138.6 102.6h.1M138.6 101.7h.1"/>
<path d="M142.4 102.6h3.3M142.4 101.7h3.3M144.1 101.7h.1M144.1 102.6h.1M144.1 101.3v.4M144.1 102.6v.5M145.7 102.6h.1M145.7 101.7h.1M154.9 116.1h.1M154.9 117h.1M154.9 116.1h3.2M154.9 117h3.2"/>
<path d="M156.5 117h.1M156.5 116.1h.1M156.5 115.6v.5M156.5 117v.3M158.3 110.2h.3M158.6 110.2h.1M158.6 108.6h.1M158.6 108.6v3.2M159.5 108.6h.1M159.5 110.2h.1M159.5 110.2h.6M159.5 108.6v3.2"/>
<path d="M160.2 116.1h.1M160.2 117h.1M160.2 116.1h3.2M160.2 117h3.2M161.8 117h.1M161.8 116.1h.1M161.8 115.6v.5M161.8 117v.3M87.7 125.7h.1M87.7 125.7l-.5 .5M87.7 125.7l1.1 1.1M88.8 126.8h.1"/>
<path d="M89.5 120.4h.1M89.5 120.4l-.6 .5M89.5 120.4l1 1.1M89.8 125.7h.1M89.8 125.7l-1 1.1M89.8 125.7l1.1 1.1M90.5 121.5h.1M90.9 126.8h.1M91.6 120.4h.1M91.6 120.4l-1.1 1.1M91.6 120.4l1.1 1.1M91.9 125.7h.1"/>
<path d="M91.9 125.7l-1 1.1M91.9 125.7l.6 .5M92.5 126.2h.1M92.7 121.5h.1M93.7 120.4h.1M93.7 120.4l-1 1.1M93.7 120.4l.6 .5M94.3 120.9h.1M233 138.7a.87 .87 0 0 1 .8-.9 .87 .87 0 0 1 .9 .9M234.7 138.7a.87 .87 0 0 1 .9-.9 .87 .87 0 0 1 .9 .9M236.5 138.7a.87 .87 0 0 1 .9-.9 .87 .87 0 0 1 .8 .9M238.3 138.7a.87 .87 0 0 1 .9-.9 .87 .87 0 0 1 .8 .9"/>
<path d="M64 152.9h5.4v19.6h-5.4zM199.2 145.8a.87 .87 0 0 1 .8-.9 .87 .87 0 0 1 .9 .9M201 145.8a.87 .87 0 0 1 .8-.9 .87 .87 0 0 1 .9 .9M202.7 145.8a.87 .87 0 0 1 .9-.9 .87 .87 0 0 1 .9 .9M204.5 145.8a.87 .87 0 0 1 .9-.9 .87 .87 0 0 1 .8 .9M149.4 167.1h7.1v3.6h-7.1z"/>
</g>
<path d="M174.2 79.3h6.3M180.5 79.3h.1" fill="none" stroke="#004080" stroke-width=".16"/>
<path d="M186.1 84.2h.1M186.1 87.7h.1M186.2 83l1.1 1.2M186.2 86.6l1.1 1.1M187.3 83l-1.2 1.2M187.3 86.6l-1.2 1.1M187.3 84.2h.1M187.3 87.7h.1" fill="none" stroke="#804000" stroke-width=".16"/>
<circle cx="96" cy="64" r=".32" fill="#f0f"/>
<circle cx="96" cy="64" r=".32" fill="none" stroke="#f0f" stroke-width=".17"/>
<circle cx="76.5" cy="64" r=".32" fill="#f0f"/>
<circle cx="76.5" cy="64" r=".32" fill="none" stroke="#f0f" stroke-width=".17"/>
<circle cx="200.9" cy="88.9" r=".32" fill="#f0f"/>
<circle cx="200.9" cy="88.9" r=".32" fill="none" stroke="#f0f" stroke-width=".17"/>
<circle cx="158.3" cy="37.3" r=".32" fill="#f0f"/>
<circle cx="158.3" cy="37.3" r=".32" fill="none" stroke="#f0f" stroke-width=".17"/>
<circle cx="168.9" cy="37.3" r=".32" fill="#f0f"/>
<circle cx="168.9" cy="37.3" r=".32" fill="none" stroke="#f0f" stroke-width=".17"/>
<circle cx="129.8" cy="64" r=".32" fill="#f0f"/>
<circle cx="129.8" cy="64" r=".32" fill="none" stroke="#f0f" stroke-width=".17"/>
<circle cx="112" cy="64" r=".32" fill="#f0f"/>
<circle cx="112" cy="64" r=".32" fill="none" stroke="#f0f" stroke-width=".17"/>
<circle cx="119.1" cy="74.6" r=".32" fill="#f0f"/>
<circle cx="119.1" cy="74.6" r=".32" fill="none" stroke="#f0f" stroke-width=".17"/>
<circle cx="112" cy="74.6" r=".32" fill="#f0f"/>
<circle cx="112" cy="74.6" r=".32" fill="none" stroke="#f0f" stroke-width=".17"/>
<circle cx="172.5" cy="35.5" r=".32" fill="#f0f"/>
<circle cx="172.5" cy="35.5" r=".32" fill="none" stroke="#f0f" stroke-width=".17"/>
<circle cx="188.5" cy="42.6" r=".32" fill="#f0f"/>
<circle cx="188.5" cy="42.6" r=".32" fill="none" stroke="#f0f" stroke-width=".17"/>
<circle cx="158.3" cy="37.3" r=".32" fill="#f0f"/>
<circle cx="158.3" cy="37.3" r=".32" fill="none" stroke="#f0f" stroke-width=".17"/>
<circle cx="108.5" cy="126.2" r=".32" fill="#f0f"/>
<circle cx="108.5" cy="126.2" r=".32" fill="none" stroke="#f0f" stroke-width=".17"/>
<circle cx="136.9" cy="94.2" r=".32" fill="#f0f"/>
<circle cx="136.9" cy="94.2" r=".32" fill="none" stroke="#f0f" stroke-width=".17"/>
<circle cx="144" cy="94.2" r=".32" fill="#f0f"/>
<circle cx="144" cy="94.2" r=".32" fill="none" stroke="#f0f" stroke-width=".17"/>
<circle cx="136.9" cy="106.7" r=".32" fill="#f0f"/>
<circle cx="136.9" cy="106.7" r=".32" fill="none" stroke="#f0f" stroke-width=".17"/>
<circle cx="234.7" cy="62.2" r=".32" fill="#f0f"/>
<circle cx="234.7" cy="62.2" r=".32" fill="none" stroke="#f0f" stroke-width=".17"/>
<circle cx="161.8" cy="110.2" r=".32" fill="#f0f"/>
<circle cx="161.8" cy="110.2" r=".32" fill="none" stroke="#f0f" stroke-width=".17"/>
<circle cx="156.5" cy="110.2" r=".32" fill="#f0f"/>
<circle cx="156.5" cy="110.2" r=".32" fill="none" stroke="#f0f" stroke-width=".17"/>
<circle cx="156.5" cy="119.1" r=".32" fill="#f0f"/>
<circle cx="156.5" cy="119.1" r=".32" fill="none" stroke="#f0f" stroke-width=".17"/>
<circle cx="168.9" cy="108.4" r=".32" fill="#f0f"/>
<circle cx="168.9" cy="108.4" r=".32" fill="none" stroke="#f0f" stroke-width=".17"/>
<circle cx="254.3" cy="80" r=".32" fill="#f0f"/>
<circle cx="254.3" cy="80" r=".32" fill="none" stroke="#f0f" stroke-width=".17"/>
<circle cx="204.5" cy="56.9" r=".32" fill="#f0f"/>
<circle cx="204.5" cy="56.9" r=".32" fill="none" stroke="#f0f" stroke-width=".17"/>
<circle cx="108.5" cy="106.7" r=".32" fill="#f0f"/>
<circle cx="108.5" cy="106.7" r=".32" fill="none" stroke="#f0f" stroke-width=".17"/>
<circle cx="161.8" cy="119.1" r=".32" fill="#f0f"/>
<circle cx="161.8" cy="119.1" r=".32" fill="none" stroke="#f0f" stroke-width=".17"/>
<circle cx="101.4" cy="120.9" r=".32" fill="#f0f"/>
<circle cx="101.4" cy="120.9" r=".32" fill="none" stroke="#f0f" stroke-width=".17"/>
<circle cx="119.1" cy="64" r=".32" fill="#f0f"/>
<circle cx="119.1" cy="64" r=".32" fill="none" stroke="#f0f" stroke-width=".17"/>
<text font-size="2.8" fill="#00f" x="32" y="29">Camera</text>
<g font-size="1.6" fill="#f00">
<text x="149.9" y="22.1">VDD_CAM_1.8V</text>
<text x="217" y="59.8">XciVSYNC</text>
<text x="217.3" y="55.7">XciPCLK</text>
<text x="217.3" y="57.4">XciHREF</text>
<text x="217.3" y="64.6">XciYDATA6</text>
<text x="238.3" y="63.3">XciYDATA7</text>
<text x="137.3" y="70.8">CCD_SCL</text>
<text x="217" y="70.4">XciYDATA3</text>
<text x="217" y="66.9">XciYDATA5</text>
<text x="217.3" y="71.7">XciYDATA2</text>
<text x="217.3" y="68.1">XciYDATA4</text>
<text x="137.3" y="74.3">CCD_SDA</text>
<text x="217" y="74">XciYDATA1</text>
<text x="217.3" y="77">XciYDATA0</text>
<text x="260" y="80.6">CAM_A_RESET</text>
<text x="71" y="125.6">CAM_SDA0</text>
<text x="71.2" y="120.2">CAM_SCL0</text>
<text x="112.4" y="125.9">CCD_SDA</text>
<text x="112.4" y="120.6">CCD_SCL</text>
<text x="180.2" y="146.5">VDD_CAM_1.8V</text>
<text x="45" y="155.4">CAM_SDA0</text>
<text x="82.2" y="155.2">CAM_SCL0</text>
<text x="37.9" y="157.2">CAMERA_A_GPIO2</text>
<text x="43.3" y="160.7">XciVSYNC</text>
<text x="45" y="159">XciCLKenb</text>
<text x="82.2" y="157">CAM_A_RESET</text>
<text x="82.2" y="158.8">XciHREF</text>
<text x="82.2" y="160.6">XciPCLK</text>
<text x="42.9" y="167.5">XciYDATA1</text>
<text x="43.3" y="162.5">XciYDATA7</text>
<text x="43.3" y="164.3">XciYDATA5</text>
<text x="43.3" y="166.1">XciYDATA3</text>
<text x="82.2" y="162.3">XciYDATA6</text>
<text x="82.2" y="164.1">XciYDATA4</text>
<text x="82.2" y="165.9">XciYDATA2</text>
<text x="82.2" y="167.7">XciYDATA0</text>
<text x="41.5" y="171.4">VDD_CAM_1.8V</text>
<text x="82.2" y="169.5">VDD_CAM_2.5V</text>
</g>
<g font-size="1.6">
<text x="149.4" y="28.1">AVDD_CCD_1.8V</text>
<text x="170.7" y="28.1">VDD_CCD_3.3V</text>
<text x="157.9" y="45" transform="rotate(-90 157.9 45)">32</text>
<text x="159.7" y="45" transform="rotate(-90 159.7 45)">4</text>
<text x="168.6" y="45" transform="rotate(-90 168.6 45)">20</text>
<text x="172.1" y="45" transform="rotate(-90 172.1 45)">10</text>
<text x="139.8" y="49.4">CCD_AGND</text>
<text x="186" y="49.4">GND</text>
<text x="149.1" y="56.5">1</text>
<text x="182.6" y="54.7">9</text>
<text x="182.6" y="58.3">24</text>
<text x="182.6" y="56.5">25</text>
<text x="72.6" y="60.8" transform="rotate(-90 72.6 60.8)">3</text>
<text x="74.3" y="60.8" transform="rotate(-90 74.3 60.8)">2</text>
<text x="76.1" y="60.8" transform="rotate(-90 76.1 60.8)">1</text>
<text x="149.1" y="63.6">2</text>
<text x="182.6" y="61.8">11</text>
<text x="182.6" y="63.6">12</text>
<text x="182.6" y="65.4">13</text>
<text x="252.5" y="60.1">VDD_CCD_3.3V</text>
<text x="70.4" y="70.8">CCD_AGND</text>
<text x="148.2" y="70.7">21</text>
<text x="182.6" y="67.2">14</text>
<text x="182.6" y="69">15</text>
<text x="182.6" y="70.7">16</text>
<text x="148.2" y="74.3">22</text>
<text x="182.6" y="74.3">18</text>
<text x="182.6" y="72.5">17</text>
<text x="116.7" y="81.4">CCD_AGND</text>
<text x="182.6" y="79.6">8</text>
<text x="182.6" y="83.2">23</text>
<text x="232.2" y="79.7">GND</text>
<text x="149.1" y="86.7">5</text>
<text x="182.6" y="85">26</text>
<text x="182.6" y="86.7">27</text>
<text x="182.6" y="88.5">28</text>
<text x="215.2" y="85">VDD_CCD_3.3V</text>
<text x="149.1" y="90.3">6</text>
<text x="251.8" y="99.2">GND</text>
<text x="106.7" y="102.8">VDD_CCD_3.3V</text>
<text x="156.1" y="104.4" transform="rotate(-90 156.1 104.4)">29</text>
<text x="161.5" y="104.4" transform="rotate(-90 161.5 104.4)">30</text>
<text x="166.8" y="103.5" transform="rotate(-90 166.8 103.5)">7</text>
<text x="168.6" y="104.4" transform="rotate(-90 168.6 104.4)">31</text>
<text x="172.1" y="103.5" transform="rotate(-90 172.1 103.5)">3</text>
<text x="173.9" y="104.4" transform="rotate(-90 173.9 104.4)">19</text>
<text x="134.4" y="111.7">CCD_AGND</text>
<text x="198.5" y="108.1">GND</text>
<text x="171.8" y="115.2">GND</text>
<text x="154" y="125.9">CCD_AGND</text>
<text x="209.8" y="138.3">AVDD_CCD_1.8V</text>
<text x="226.9" y="145.5">CCD_AGND</text>
<text x="241.1" y="145.5">GND</text>
<text x="61.9" y="154.3">1</text>
<text x="70.6" y="154.3">2</text>
<text x="135.5" y="155.8">VDD_CMOS_3.3V</text>
<text x="149.7" y="154">VDD_3.3V</text>
<text x="61.9" y="156.1">3</text>
<text x="61.9" y="157.9">5</text>
<text x="61.9" y="159.6">7</text>
<text x="61.9" y="161.4">9</text>
<text x="70.6" y="156.1">4</text>
<text x="70.6" y="157.9">6</text>
<text x="70.6" y="159.6">8</text>
<text x="70.6" y="161.4">10</text>
<text x="158.3" y="156.1">VDD_CCD_3.3V</text>
<text x="23.5" y="164.7">VDD_CMOS_3.3V</text>
<text x="61" y="163.2">11</text>
<text x="61" y="165">13</text>
<text x="61" y="166.8">15</text>
<text x="70.6" y="163.2">12</text>
<text x="70.6" y="165">14</text>
<text x="70.6" y="166.8">16</text>
<text x="150.8" y="165.9" transform="rotate(-90 150.8 165.9)">3</text>
<text x="152.6" y="165.9" transform="rotate(-90 152.6 165.9)">2</text>
<text x="154.3" y="165.9" transform="rotate(-90 154.3 165.9)">1</text>
<text x="61" y="168.5">17</text>
<text x="61" y="170.3">19</text>
<text x="70.6" y="168.5">18</text>
<text x="70.6" y="170.3">20</text>
<text x="65.8" y="175.5">针针</text>
<text x="76.5" y="177.5">GND</text>
<text x="228.2" y="195.1">Title</text>
<text x="235.3" y="196.8">&lt;Title&gt;</text>
<text x="228.2" y="200.4">Size</text>
<text x="230" y="202.2">A3</text>
<text x="235.3" y="202.2">&lt;Doc&gt;</text>
<text x="235.3" y="200.4">Document Number</text>
<text x="286.8" y="200.4">Rev</text>
<text x="288.6" y="202.2">&lt;RevCode&gt;</text>
<text x="228.2" y="205.7">Date:</text>
<text x="237.4" y="205.7">Thursday, October 24, 2013</text>
<text x="263.7" y="205.7">Sheet</text>
<text x="272.6" y="205.7">7</text>
<text x="278" y="205.7">of</text>
<text x="283.3" y="205.7">10</text>
</g>
<g font-size="1.6" fill="#000080">
<text x="180.7" y="40.6">C106</text>
<text x="191.3" y="38.8">C105</text>
<text x="191.3" y="40.9">104</text>
<text x="145.1" y="42.3">C107</text>
<text x="145.1" y="44.4">104</text>
<text x="152.4" y="45.2">U9</text>
<text x="180.7" y="42.7">104</text>
<text x="65.5" y="50.5">AVIN</text>
<text x="136.9" y="54.8">C53</text>
<text x="193.8" y="56.6">R138NC</text>
<text x="101.4" y="61">L6</text>
<text x="136.9" y="61.9">C63</text>
<text x="140.5" y="60.1">104/NC</text>
<text x="97.8" y="69">C104</text>
<text x="97.8" y="70.8">330pF</text>
<text x="101.4" y="66.5">3.3uH/0R</text>
<text x="113.8" y="69">C65</text>
<text x="113.8" y="70.8">330pF</text>
<text x="120.9" y="67.2">R51</text>
<text x="120.9" y="69">75R</text>
<text x="140.5" y="67.2">104</text>
<text x="236.5" y="69">R139</text>
<text x="236.5" y="70.8">10K</text>
<text x="257.1" y="70.8">R146</text>
<text x="163.6" y="74.3">TVP5150</text>
<text x="257.1" y="72.9">10K</text>
<text x="192.1" y="85">R137</text>
<text x="199.2" y="85">0R</text>
<text x="204.5" y="88.6">R145</text>
<text x="211.6" y="88.6">0R</text>
<text x="249" y="88.6">C113</text>
<text x="138.7" y="92.1">Y2</text>
<text x="203.8" y="95.7">R142</text>
<text x="249" y="90.3">104</text>
<text x="136.9" y="97.5">14.31818MHz</text>
<text x="203.8" y="97.8">10K</text>
<text x="131.6" y="102.8">C109</text>
<text x="131.6" y="104.6">22pF</text>
<text x="147.4" y="102.8">C108</text>
<text x="147.4" y="104.4">22pF</text>
<text x="103.2" y="111.7">R143</text>
<text x="103.2" y="113.5">1.2K/NC</text>
<text x="111.3" y="111.7">R144</text>
<text x="111.3" y="113.8">1.2K/NC</text>
<text x="158.3" y="108.1">C110</text>
<text x="158.3" y="113.5">1uF</text>
<text x="151.2" y="117">C111</text>
<text x="151.2" y="118.8">1uF</text>
<text x="164.7" y="117">C112</text>
<text x="164.7" y="119.1">1uF</text>
<text x="85.4" y="120.6">R140</text>
<text x="85.4" y="125.9">R141</text>
<text x="94.3" y="120.6">0R</text>
<text x="94.3" y="125.9">0R</text>
<text x="233" y="135.7">L9</text>
<text x="199.2" y="142.8">L8</text>
<text x="233" y="141.2">0R</text>
<text x="199.2" y="148.3">0R</text>
<text x="64" y="150.8">CAMERA</text>
<text x="149.4" y="173.2">J1</text>
</g>
<g font-size="1.6" fill="#004080">
<text x="169.7" y="51.8" transform="rotate(-90 169.7 51.8)">DVDD</text>
<text x="73.7" y="57.8" transform="rotate(-90 73.7 57.8)">GND</text>
<text x="75.5" y="57.8" transform="rotate(-90 75.5 57.8)">~</text>
<text x="77.3" y="57.8" transform="rotate(-90 77.3 57.8)">OUT</text>
<text x="152.1" y="57.6">AIP1A</text>
<text x="159" y="55.8" transform="rotate(-90 159 55.8)">CH2_AVDD</text>
<text x="160.8" y="55.5" transform="rotate(-90 160.8 55.5)">PLL_AVDD</text>
<text x="171.1" y="59.4">VSYNC/PALI</text>
<text x="173.3" y="54.4" transform="rotate(-90 173.3 54.4)">IO_DVDD</text>
<text x="175" y="57.6">HSYNC</text>
<text x="176.4" y="55.8">SCLK</text>
<text x="152.1" y="64.7">AIP1B</text>
<text x="169.2" y="62.9">YOUT7/I2CSEL</text>
<text x="175.2" y="64.7">YOUT6</text>
<text x="152.1" y="71.8">SCL</text>
<text x="175.2" y="66.5">YOUT5</text>
<text x="175.2" y="68.3">YOUT4</text>
<text x="175.2" y="70.1">YOUT3</text>
<text x="175.2" y="71.8">YOUT2</text>
<text x="152.1" y="75.4">SDA</text>
<text x="175.2" y="75.4">YOUT0</text>
<text x="175.2" y="73.6">YOUT1</text>
<text x="174.2" y="80.7">RESETB</text>
<text x="152.1" y="87.8">XTAL/OSC</text>
<text x="165.1" y="87.8">INTERQ/GPCL/VBLK</text>
<text x="172.9" y="84.3">FID/GLCO</text>
<text x="176.8" y="86.1">AVID</text>
<text x="177.2" y="89.6">PDN</text>
<text x="152.1" y="91.4">XTAL2</text>
<text x="157.3" y="100.5" transform="rotate(-90 157.3 100.5)">REFP</text>
<text x="162.6" y="100.5" transform="rotate(-90 162.6 100.5)">REFM</text>
<text x="167.9" y="100.5" transform="rotate(-90 167.9 100.5)">NSUB</text>
<text x="169.7" y="100.5" transform="rotate(-90 169.7 100.5)">CH1_AGND</text>
<text x="173.3" y="100.5" transform="rotate(-90 173.3 100.5)">PLL_AGND</text>
<text x="175" y="100.5" transform="rotate(-90 175 100.5)">DGND</text>
</g>
<g font-size="1.3">
<text x="30.8" y="1.3">5</text>
<text x="88.9" y="1.3">4</text>
<text x="146.9" y="1.3">3</text>
<text x="205" y="1.3">2</text>
<text x="263.1" y="1.3">1</text>
<text x=".5" y="28.4">D</text>
<text x="292.6" y="28.4">D</text>
<text x=".5" y="79.5">C</text>
<text x="292.6" y="79.5">C</text>
<text x=".5" y="130.6">B</text>
<text x="292.6" y="130.6">B</text>
<text x=".5" y="181.7">A</text>
<text x="292.6" y="181.7">A</text>
<text x="30.8" y="207.4">5</text>
<text x="88.9" y="207.4">4</text>
<text x="146.9" y="207.4">3</text>
<text x="205" y="207.4">2</text>
<text x="263.1" y="207.4">1</text>
</g>
</svg>
